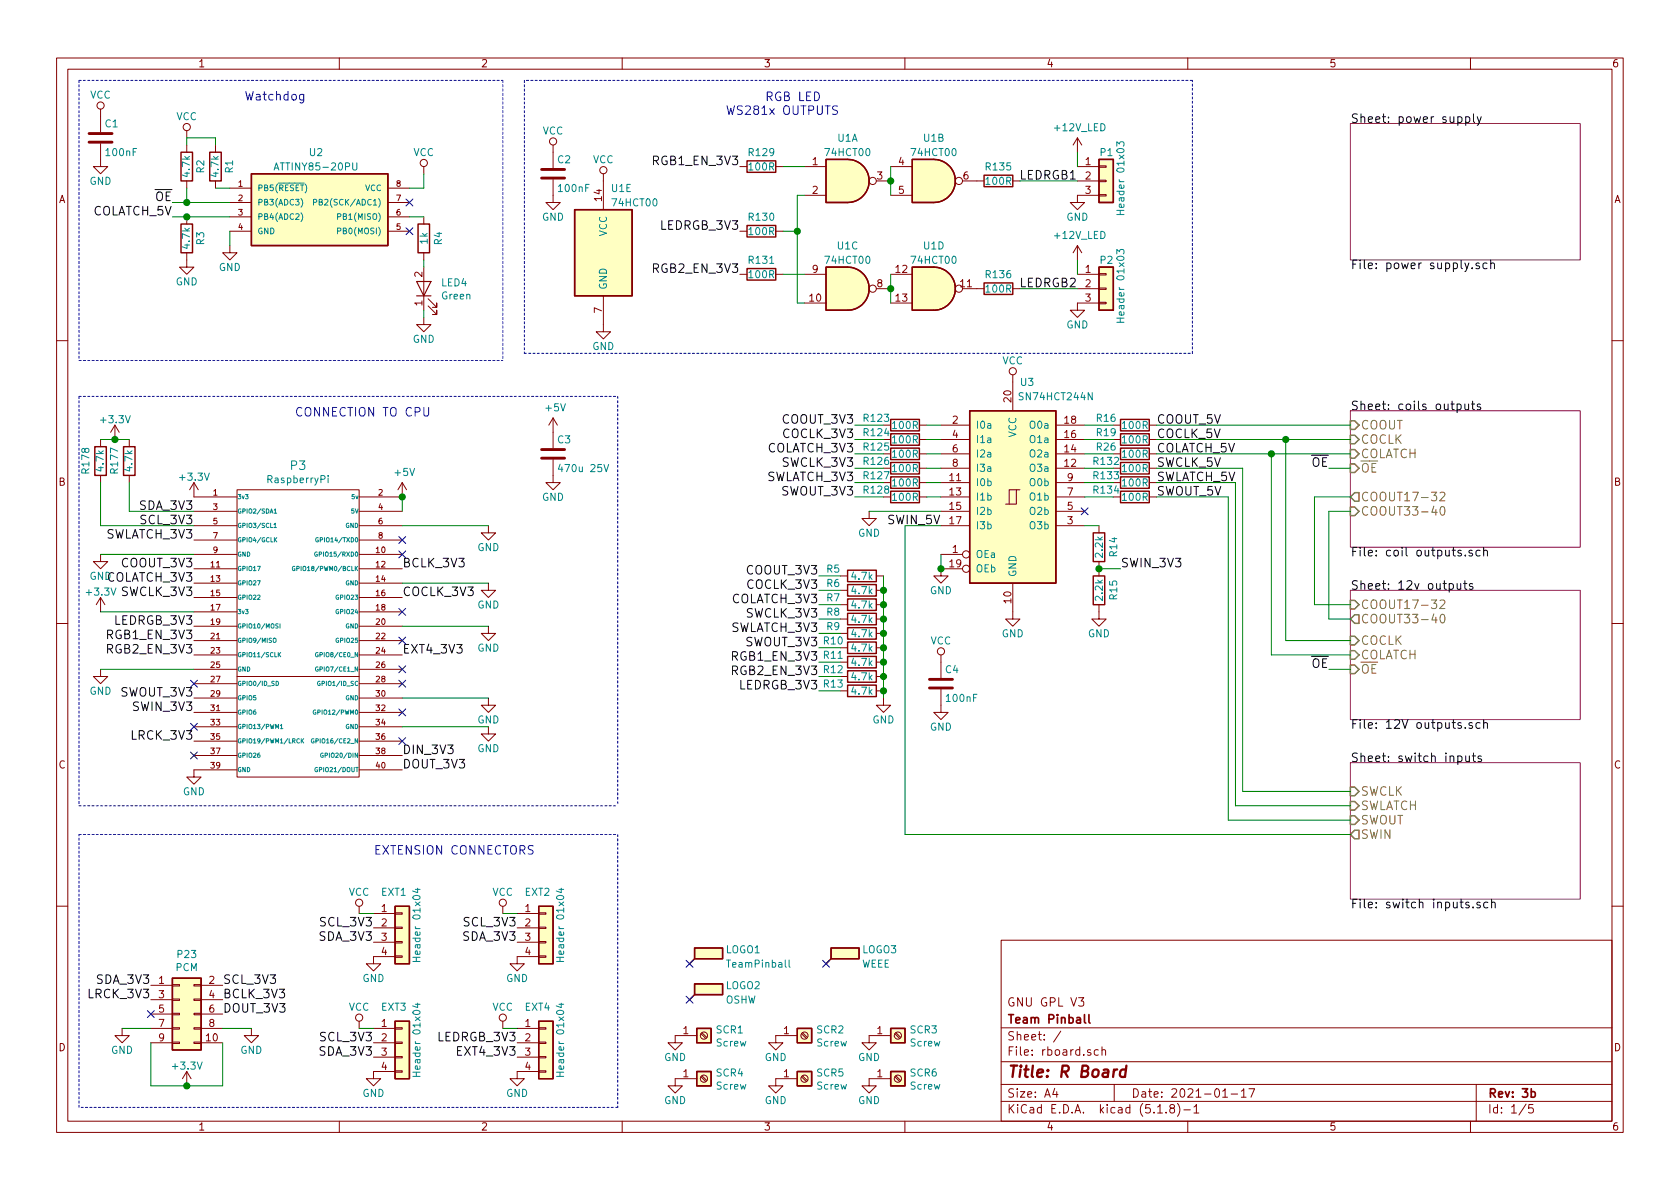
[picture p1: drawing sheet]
<svg xmlns="http://www.w3.org/2000/svg" width="297mm" height="210mm" viewBox="0 0 297 210" stroke-linecap="round" stroke-linejoin="round" font-family="sans-serif">
<g fill="none" stroke="#840000" stroke-width=".18">
<path d="M10 10.3h277v189.9h-277zM12 12.2h273v186.1h-273zM17.8 19.3v4.1M60 10.3v1.9M110 10.3v1.9M160 10.3v1.9M210 10.3v1.9M260 10.3v1.9M17.8 25.4v4.1h1.2l-1.2 1.2-1.3-1.2h1.3M33 23.1v1.3M33 25.6v1.3M33 32v1.3"/>
<path d="M33 38.3v1.3M38.1 25.6v1.3M38.1 32v1.3M40.6 33.3h3.8M40.6 35.8h3.8M40.6 38.3h3.8M68.6 33.3h3.8M68.6 35.8h3.8M68.6 38.3h3.8M74.9 29.5v1.2M74.9 38.3v1.3M97.8 31.7v4.1h1.3l-1.3 1.3-1.3-1.3h1.3"/>
<path d="M97.8 25.6v4.1M106.7 30.7v6.4M130.8 29.5h1.3M137.2 29.5h1.2M142.2 29.5h3.8M142.2 34.5h3.8M154.9 32h2.6M157.5 29.5h3.8M157.5 34.5h3.8M170.2 32h3.8M179.1 32h1.2M190.5 29.5h3.8"/>
<path d="M190.5 32h3.8M190.5 24.4l-.8 1.2M190.5 24.4v2.5M190.5 24.4l.8 1.2M194.3 34.4h1.3v.3h-1.3zM194.3 31.9h1.3v.2h-1.3zM194.3 29.3h1.3v.3h-1.3zM194.3 34.5h-3.8v1.3h1.3l-1.3 1.3-1.3-1.3h1.3M33 44.7v2.5h1.3l-1.3 1.3-1.3-1.3h1.3M40.6 43.4v1.3h1.3l-1.3 1.3-1.2-1.3h1.2M40.6 40.9h3.8M68.6 40.9h3.8"/>
<path d="M74.9 56.1v1.3h1.3l-1.3 1.3-1.2-1.3h1.2M74.9 44.7v1.3M74.9 47.2v7.7M75.7 54.1l1.5 1.5v-.7v.7h-.7M75.7 52.8l1.5 1.6v-.8v.8h-.7M106.7 52.3v6.4h1.2l-1.2 1.2-1.3-1.2h1.3M130.8 40.9h1.3M130.8 48.5h1.3M137.2 40.9h1.2M137.2 48.5h1.2M142.2 53.6h3.8M142.2 48.5h3.8"/>
<path d="M154.9 51h2.6M157.5 53.6h3.8M157.5 48.5h3.8M170.2 51h3.8M179.1 51h1.2M190.5 51h3.8M190.5 48.5h3.8M190.5 43.4v2.6M190.5 43.4l-.8 1.3M190.5 43.4l.8 1.3M194.3 53.5h1.3v.2h-1.3zM194.3 50.9h1.3v.3h-1.3z"/>
<path d="M194.3 48.4h1.3v.2h-1.3zM194.3 53.6h-3.8v1.3h1.3l-1.3 1.2-1.3-1.2h1.3M10 60.2h2M17.8 77.7v1.3M20.3 75.2l.8 1.2M20.3 75.2v2.5M20.3 75.2l-.7 1.2M22.9 77.7v1.3M97.8 73.9v5.3M97.8 73.9l-.8 1.3M97.8 73.9l.8 1.3M162.6 77.7h1.2"/>
<path d="M162.6 75.2h1.2M166.4 77.7h5M166.4 75.2h5M179.1 66.3v6.3M186.7 77.7h5.1M186.7 75.2h5.1M196.8 77.7h1.3M196.8 75.2h1.3M203.2 77.7h1.3M203.2 75.2h1.3M285 60.2h2M17.8 98v1.3h1.2l-1.2 1.3-1.3-1.3h1.3"/>
<path d="M17.8 84.1v1.2M22.9 84.1v1.2M34.3 85.3v2.6h7.6M34.3 90.4h7.6M34.3 93h7.6M34.3 95.5h7.6M34.3 98h7.6M34.3 85.3l-.8 1.3M34.3 85.3l.8 1.3M41.9 86.6h21.6v50.8h-21.6zM63.5 90.4h7.6M63.5 93h7.6"/>
<path d="M63.5 95.5h7.6M63.5 98h7.6M71.1 85.3v2.6h-7.6M71.1 85.3l-.7 1.3M71.1 85.3l.8 1.3M86.4 93v1.2h1.2l-1.2 1.3-1.3-1.3h1.3M97.8 81.3v4h1.3l-1.3 1.3-1.3-1.3h1.3M153.7 90.4v1.3h1.2l-1.2 1.3-1.3-1.3h1.3M162.6 87.9h1.2M162.6 85.3h1.2M162.6 82.8h1.2M162.6 80.3h1.2"/>
<path d="M166.4 87.9h5M166.4 85.3h5M166.4 82.8h5M166.4 80.3h5M166.4 90.4h5M166.4 93h5M166.4 98h3.8M179.7 86.6h-1.3v2.5M180.3 86.6h-.6v2.5h-1.9M186.7 87.9h5.1M186.7 85.3h5.1M186.7 82.8h5.1"/>
<path d="M186.7 80.3h5.1M186.7 90.4h5.1M186.7 93h5.1M194.3 93v1.2M194.3 99.3v2.5M196.8 80.3h1.3M203.2 87.9h1.3M203.2 85.3h1.3M203.2 82.8h1.3M203.2 80.3h1.3M10 110.3h2M17.8 118.4v1.2h1.2l-1.2 1.3-1.3-1.3h1.3"/>
<path d="M17.8 105.7v2.5M17.8 105.7l-.8 1.2M17.8 105.7l.7 1.2M34.3 110.7h7.6M34.3 100.6h7.6M34.3 113.3h7.6M34.3 103.1h7.6M34.3 115.8h7.6M34.3 105.7h7.6M34.3 118.4h7.6M34.3 108.2h7.6M41.9 119.6h21.6"/>
<path d="M63.5 110.7h7.6M63.5 100.6h7.6M63.5 113.3h7.6M63.5 103.1h7.6M63.5 115.8h7.6M63.5 105.7h7.6M63.5 118.4h7.6M63.5 108.2h7.6M86.4 110.7v1.3h1.2l-1.2 1.3-1.3-1.3h1.3M86.4 103.1v1.3h1.2l-1.2 1.3-1.3-1.3h1.3M148.6 119.6h1.3M148.6 101.8h1.3"/>
<path d="M148.6 104.4h1.3M148.6 106.9h1.3M148.6 109.5h1.3M148.6 112h1.3M148.6 117.1h1.3M148.6 114.5h1.3M154.9 119.6h1.3M154.9 101.8h1.3M154.9 104.4h1.3M154.9 106.9h1.3M154.9 109.5h1.3M154.9 112h1.3"/>
<path d="M154.9 117.1h1.3M154.9 114.5h1.3M166.4 115.8v4.1M170.2 100.6h-3.8v1.2h1.2l-1.2 1.3-1.3-1.3h1.3M179.1 103.1v6.4h1.2l-1.2 1.2-1.3-1.2h1.3M194.3 106.9v2.6h1.3l-1.3 1.2-1.3-1.2h1.3M285 110.3h2M34.3 123.4h7.6M34.3 126h7.6M34.3 128.5h7.6M34.3 131.1h7.6M34.3 120.9h7.6"/>
<path d="M34.3 133.6h7.6M41.9 136.1h-7.6v1.3h1.3l-1.3 1.3-1.3-1.3h1.3M63.5 123.4h7.6M63.5 136.1h7.6M63.5 126h7.6M63.5 128.5h7.6M63.5 131.1h7.6M63.5 120.9h7.6M63.5 133.6h7.6M86.4 123.4v1.3h1.2l-1.2 1.3-1.3-1.3h1.3M86.4 128.5v1.3h1.2l-1.2 1.3-1.3-1.3h1.3M148.6 122.2h1.3"/>
<path d="M154.9 122.2h1.3M156.2 123.4v1.3h1.3l-1.3 1.3-1.3-1.3h1.3M166.4 121.9v4.1h1.2l-1.2 1.2-1.3-1.2h1.3M10 160.2h2M26.7 174.2h3.8M26.7 176.8h3.8M26.7 179.3h3.8M30.5 179.2h1.2v.2h-1.2zM30.5 176.7h1.2v.2h-1.2zM30.5 174.1h1.2v.3h-1.2zM34.3 179.2h1.3v.2h-1.3zM34.3 176.7h1.3v.2h-1.3z"/>
<path d="M34.3 174.1h1.3v.3h-1.3zM35.6 174.2h3.8M35.6 176.8h3.8M35.6 179.3h3.8M63.5 160.3v1.2M66 161.5h3.8M66 164.1h3.8M66 166.6h3.8M69.8 169h1.3v.3h-1.3zM69.8 166.5h1.3v.2h-1.3zM69.8 164h1.3v.2h-1.3zM69.8 161.4h1.3v.3h-1.3z"/>
<path d="M69.8 169.2h-3.8v1.2h1.3l-1.3 1.3-1.2-1.3h1.2M88.9 160.3v1.2M91.4 161.5h3.8M91.4 164.1h3.8M91.4 166.6h3.8M95.2 169h1.3v.3h-1.3zM95.2 166.5h1.3v.2h-1.3zM95.2 164h1.3v.2h-1.3zM95.2 161.4h1.3v.3h-1.3zM95.2 169.2h-3.8v1.2h1.3l-1.3 1.3-1.2-1.3h1.2M121.9 170.4h.1M121.9 176.8h.1"/>
<path d="M146 170.4h.1M177 166.3h108v32h-108zM190.7 176.4h.9l-.5 .6 .5 .1v.7l-.3 .1-.6-.1M285 160.2h2M21.6 181.9v1.2h1.3l-1.3 1.3-1.3-1.3h1.3M26.7 181.9h3.8M26.7 184.4h3.8M30.5 184.3h1.2v.2h-1.2zM30.5 181.7h1.2v.3h-1.2zM33 189.5v2.5M33 189.5l-.7 1.2M33 189.5l.8 1.2"/>
<path d="M34.3 184.3h1.3v.2h-1.3zM34.3 181.7h1.3v.3h-1.3zM35.6 181.9h3.8M35.6 184.4h3.8M44.4 181.9v1.2h1.3l-1.3 1.3-1.2-1.3h1.2M60 198.3v1.9M63.5 180.6v1.3M66 181.9h3.8M66 184.4h3.8M66 186.9h3.8M69.8 189.4h1.3v.2h-1.3zM69.8 186.8h1.3v.3h-1.3z"/>
<path d="M69.8 184.3h1.3v.2h-1.3zM69.8 181.7h1.3v.3h-1.3zM69.8 189.5h-3.8v1.2h1.3l-1.3 1.3-1.2-1.3h1.2M88.9 180.6v1.3M91.4 181.9h3.8M91.4 184.4h3.8M91.4 186.9h3.8M95.2 189.4h1.3v.2h-1.3zM95.2 186.8h1.3v.3h-1.3zM95.2 184.3h1.3v.2h-1.3zM95.2 181.7h1.3v.3h-1.3zM95.2 189.5h-3.8v1.2h1.3l-1.3 1.3-1.2-1.3h1.2"/>
<path d="M110 198.3v1.9M123.2 190.7h-3.8v1.3h1.2l-1.2 1.3-1.3-1.3h1.3M123.2 183.1h-3.8v1.3h1.2l-1.2 1.3-1.3-1.3h1.3M123.9 182.8l.9 .8M123.9 190.4l.9 .9M124.1 182.6l.9 .9M124.1 190.2l.9 .9M141 183.1h-3.8v1.3h1.2l-1.2 1.3-1.3-1.3h1.3M141 190.7h-3.8v1.3h1.2l-1.2 1.3-1.3-1.3h1.3M141.7 182.8l.9 .8M141.7 190.4l.9 .9M141.9 182.6l.8 .9"/>
<path d="M141.9 190.2l.8 .9M157.5 183.1h-3.8v1.3h1.2l-1.2 1.3-1.3-1.3h1.3M157.5 190.7h-3.8v1.3h1.2l-1.2 1.3-1.3-1.3h1.3M158.2 182.8l.9 .8M158.2 190.4l.9 .9M158.4 182.6l.9 .9M158.4 190.2l.9 .9M160 198.3v1.9M177 194.8h108M177 191.8h108M177 187.8h108M177 181.8h108"/>
<path d="M186.5 192.5l-.4 1h1M186.8 193v1M187.6 182.3l-1.3 2M194.2 185.7l-.4-.1-.3 .3v.6l.3 .1 .4-.1M194.8 185.7l.2-.1 .4 .1 .1 .9M194.8 185.1v1.5M197 191.8v3M204.7 196.8h.8M206.2 196.7v.1M207.1 196l-.3-.3 .2-.3a.48 .48 0 0 1 .6 .1l-.1 .4a.52 .52 0 0 0-.6 .2 .52 .52 0 0 0 .1 .6l.4 .1 .2-.1 .1-.4-.3-.3M208.2 195.1a1.71 1.71 0 0 1 0 2.3M209.3 196.3h1.2"/>
<path d="M210 198.3v1.9M211.1 195.8l.4-.5v1.5M211.1 196.8h.9M216.2 194h.8M217.7 193.5h1.1M219.5 193l.4-.5v1.5M219.5 194h.8M220.8 192.5h1l-.6 1.5M260 198.3v1.9M261 191.8v6.5M269.8 195.2l-1.2 2M271 195.3h-.7v.7l.2-.1 .5 .1 .1 .2-.1 .5-.2 .1-.5-.1"/>
<circle cx="17.8" cy="18.7" r=".63"/>
<circle cx="33" cy="22.5" r=".63"/>
<circle cx="74.9" cy="28.8" r=".63"/>
<circle cx="97.8" cy="25" r=".63"/>
<circle cx="106.7" cy="30.1" r=".63"/>
<circle cx="154.3" cy="32" r=".63"/>
<circle cx="169.5" cy="32" r=".63"/>
<circle cx="154.3" cy="51" r=".63"/>
<circle cx="169.5" cy="51" r=".63"/>
<circle cx="179.1" cy="65.7" r=".63"/>
<circle cx="170.8" cy="98" r=".63"/>
<circle cx="166.4" cy="115.2" r=".63"/>
<circle cx="170.8" cy="100.6" r=".63"/>
<circle cx="63.5" cy="159.6" r=".63"/>
<circle cx="88.9" cy="159.6" r=".63"/>
<circle cx="63.5" cy="180" r=".63"/>
<circle cx="88.9" cy="180" r=".63"/>
<circle cx="124.5" cy="183.1" r=".63"/>
<circle cx="124.5" cy="190.7" r=".63"/>
<circle cx="142.2" cy="183.1" r=".63"/>
<circle cx="142.2" cy="190.7" r=".63"/>
<circle cx="158.7" cy="183.1" r=".63"/>
<circle cx="158.7" cy="190.7" r=".63"/>
</g>
<path d="M191.7 179.4v1.3l.3 .2M192.5 179.4v1.3l.2 .2M270.7 193.1l.5-.1 .2 .3-.1 .6h-.6" fill="none" stroke="#840000" stroke-width=".3"/>
<path d="M199.1 189.2a.68 .68 0 0 0-1 .3l-.1 .6 .1 .2 .2 .1 .6-.1M199.2 188.4l-.3 2" fill="none" stroke="#840000" stroke-width=".41"/>
<path d="M238.8 21.8h40.6v24.2h-40.6zM238.8 72.6h40.6v24.2h-40.6zM238.8 104.4h40.6v22.8h-40.6zM238.8 134.9h40.6v24.1h-40.6z" fill="none" stroke="#840084" stroke-width=".18"/>
<g fill="none" stroke="#000" stroke-width=".18">
<path d="M259.2 20.7l.4-.1 .3 .3v.5l-.2 .2h-.5M259.2 20.6v1.6M260.5 20.1v1.3l.2 .3M261.2 20.6l.3 1.1M261.9 20.6l-.5 1.4-.2 .2M260.3 47.4v.1M261.5 46.6a.37 .37 0 0 0-.5 .1v.2l.6 .3-.2 .3-.4-.1M262.9 46.6l-.4-.1-.2 .1v.8a.48 .48 0 0 0 .6 0M263.6 46.6l.2-.1 .4 .1v.9M263.6 46v1.5M257.6 71.5l.5-.1 .2 .3v.5l-.1 .2h-.6M259 71.4l.1 1 .3 .1 .3-.2"/>
<path d="M259.7 71.4v1.1M260.2 71.4h.5M260.4 70.9v1.3l.3 .3M261.7 71.5l-.3-.1-.2 .2v.3l.5 .1v.4h-.5M259.1 98.2v.1M260.3 97.4l-.4-.1-.2 .2 .1 .2 .5 .2v.3h-.6M261.7 97.4l-.5-.1-.2 .3v.4l.1 .2h.6M262.3 97.4h.1a.37 .37 0 0 1 .6 .1v.8M262.3 96.8v1.5M257.6 103.2l.1 .9 .4 .1 .2-.1M258.3 103.2v1M258.8 103.2h.6"/>
<path d="M259 102.7v1.3l.4 .2M260.4 103.3a.37 .37 0 0 0-.6 .1l.1 .2 .6 .3-.3 .3-.4-.1M257.8 133.8l.4-.1 .2 .1v.7a.48 .48 0 0 1-.6 .1M259.2 133.7v.9l.4 .1 .2-.2M259.8 133.7v1M260.3 127.9l-.4-.1-.2 .2 .1 .2 .5 .2v.3h-.6M260.3 133.7h.6M260.5 133.2v1.3l.4 .2M261.7 127.9l-.5-.1-.2 .3v.4l.1 .2h.6M261.9 133.8a.37 .37 0 0 0-.6 .1l.1 .2 .6 .3-.3 .3-.4-.1M262.3 127.9h.1a.37 .37 0 0 1 .6 .1v.8M262.3 127.3v1.5"/>
<path d="M261.7 159.6l-.4-.1-.2 .2 .1 .3 .5 .1v.4h-.6M263.1 159.6l-.5-.1-.2 .2v.7a.48 .48 0 0 0 .7 .1M263.7 159.7l.2-.2 .4 .1 .1 .9M263.7 159v1.5M260.5 160.4v.1"/>
</g>
<path d="M254.6 87.2l.6-.2 .2 .2 .1 .3-1 1.1h1M254.8 89.7l.3-.1a.97 .97 0 0 1 0 1.5 .84 .84 0 0 1-.3-1.4zM254.6 106.2l.6-.1 .2 .1 .1 .3-1 1.1h1M254.8 108.8l.3-.2a.97 .97 0 0 1 0 1.6 .84 .84 0 0 1-.3-1.4z" fill="none" stroke="#848400" stroke-width=".18"/>
<g fill="none" stroke="#848400" stroke-width=".25">
<path d="M238.8 79.5h.7l.8 .8-.8 .7h-.7zM238.8 77h.7l.8 .7-.8 .8h-.7zM238.8 74.4h.7l.8 .8-.8 .7h-.7zM238.8 82h.7l.8 .8-.8 .8h-.7zM238.8 89.7h.7l.8 .7-.8 .8h-.7zM239.5 87.1h.8v1.5h-.8l-.7-.7zM238.8 106.2h.7l.8 .7-.8 .8h-.7zM238.8 112.5h.7l.8 .8-.8 .7h-.7zM238.8 115.1h.7l.8 .7-.8 .8h-.7zM238.8 117.6h.7l.8 .8-.8 .7h-.7zM239.5 108.7h.8v1.5h-.8l-.7-.7zM238.8 139.2h.7l.8 .7-.8 .8h-.7z"/>
<path d="M238.8 141.7h.7l.8 .8-.8 .8h-.7zM238.8 147.6l.7-.8h.8v1.5h-.8zM238.8 144.3h.7l.8 .7-.8 .8h-.7z"/>
</g>
<g fill="#ffffc2" stroke="#ffffc2" stroke-width=".18">
<path d="M95.2 160.3h2.6v10.1h-2.6z"/>
<path d="M44.4 30.7h24.2v12.7h-24.2z"/>
<path d="M101.6 37.1h10.2v15.2h-10.2z"/>
<path d="M165.1 28.2a3.8 3.8 0 0 1 3.8 3.8 3.8 3.8 0 0 1-3.8 3.8z"/>
<path d="M161.3 28.2h3.8v7.6h-3.8z"/>
<path d="M149.9 47.2a3.8 3.8 0 0 1 3.8 3.8 3.8 3.8 0 0 1-3.8 3.9z"/>
<path d="M146 47.2h3.9v7.7h-3.9z"/>
<path d="M165.1 47.2a3.8 3.8 0 0 1 3.8 3.8 3.8 3.8 0 0 1-3.8 3.9z"/>
<path d="M161.3 47.2h3.8v7.7h-3.8z"/>
<path d="M194.3 28.2h2.5v7.6h-2.5z"/>
<path d="M146.9 167.6h5v1.9h-5z"/>
<path d="M95.2 180.6h2.6v10.1h-2.6z"/>
<path d="M69.8 180.6h2.6v10.1h-2.6z"/>
<path d="M194.3 47.2h2.5v7.7h-2.5z"/>
<path d="M123.2 181.9h2.5v2.5h-2.5z"/>
<path d="M141 181.9h2.5v2.5h-2.5z"/>
<path d="M157.5 181.9h2.5v2.5h-2.5z"/>
<path d="M123.2 189.5h2.5v2.5h-2.5z"/>
<path d="M141 189.5h2.5v2.5h-2.5z"/>
<path d="M157.5 189.5h2.5v2.5h-2.5z"/>
<path d="M69.8 160.3h2.6v10.1h-2.6z"/>
<path d="M122.8 167.6h5v1.9h-5z"/>
<path d="M122.8 174h5v1.9h-5z"/>
<path d="M149.9 28.2a3.8 3.8 0 0 1 3.8 3.8 3.8 3.8 0 0 1-3.8 3.8z"/>
<path d="M146 28.2h3.9v7.6h-3.9z"/>
<path d="M171.4 72.6h15.3v30.5h-15.3z"/>
<path d="M30.5 173h5.1v12.7h-5.1z"/>
</g>
<g fill="none" stroke="#840000" stroke-width=".25">
<path d="M32 39.6h2v5.1h-2zM32 26.9h2v5.1h-2zM37.1 26.9h2v5.1h-2zM44.4 30.7h24.2v12.7h-24.2zM73.9 39.6h2v5.1h-2zM101.6 37.1h10.2v15.2h-10.2zM132.1 39.9h5.1v2h-5.1zM132.1 28.4h5.1v2.1h-5.1zM146 28.2h3.9a3.8 3.8 0 0 1 3.8 3.8 3.8 3.8 0 0 1-3.8 3.8h-3.9zM161.3 28.2h3.8a3.8 3.8 0 0 1 3.8 3.8 3.8 3.8 0 0 1-3.8 3.8h-3.8zM174 31h5.1v2h-5.1zM194.3 28.2h2.5v7.6h-2.5z"/>
<path d="M132.1 47.5h5.1v2h-5.1zM146 47.2h3.9a3.8 3.8 0 0 1 3.8 3.8 3.8 3.8 0 0 1-3.8 3.9h-3.9zM161.3 47.2h3.8a3.8 3.8 0 0 1 3.8 3.8 3.8 3.8 0 0 1-3.8 3.9h-3.8zM174 50h5.1v2.1h-5.1zM194.3 47.2h2.5v7.7h-2.5zM16.8 79h2v5.1h-2zM21.8 79h2.1v5.1h-2.1zM157.5 79.2h5.1v2.1h-5.1zM157.5 76.7h5.1v2h-5.1zM157.5 74.2h5.1v2h-5.1zM171.4 72.6h15.3v30.5h-15.3zM198.1 79.2h5.1v2.1h-5.1z"/>
<path d="M198.1 76.7h5.1v2h-5.1zM198.1 74.2h5.1v2h-5.1zM157.5 86.9h5.1v2h-5.1zM157.5 84.3h5.1v2.1h-5.1zM157.5 81.8h5.1v2h-5.1zM193.3 94.2h2v5.1h-2zM198.1 86.9h5.1v2h-5.1zM198.1 84.3h5.1v2.1h-5.1zM198.1 81.8h5.1v2h-5.1zM149.9 118.6h5v2h-5zM149.9 100.8h5v2.1h-5zM149.9 103.4h5v2h-5z"/>
<path d="M149.9 105.9h5v2h-5zM149.9 108.5h5v2h-5zM149.9 111h5v2h-5zM149.9 116.1h5v2h-5zM149.9 113.5h5v2.1h-5zM193.3 101.8h2v5.1h-2zM149.9 121.2h5v2h-5zM30.5 173h5.1v12.7h-5.1zM69.8 160.3h2.6v10.1h-2.6zM95.2 160.3h2.6v10.1h-2.6zM122.8 167.6h5v1.9h-5zM122.8 174h5v1.9h-5z"/>
<path d="M122.8 169.5l-.9 .9M122.8 175.9l-.9 .9M146.9 167.6h5v1.9h-5zM146.9 169.5l-.9 .9M69.8 180.6h2.6v10.1h-2.6zM95.2 180.6h2.6v10.1h-2.6zM123.2 181.9h2.5v2.5h-2.5zM123.2 189.5h2.5v2.5h-2.5zM141 181.9h2.5v2.5h-2.5zM141 189.5h2.5v2.5h-2.5zM157.5 181.9h2.5v2.5h-2.5zM157.5 189.5h2.5v2.5h-2.5z"/>
</g>
<g fill="none" stroke="#008484" stroke-width=".18">
<path d="M48.5 30.1l.4-1.3 .4 1.3M48.6 29.7h.6M53.2 35.1a1.13 1.13 0 0 1 0 1.5M53.2 37.6a1.13 1.13 0 0 1 0 1.6M53.9 32.6a1.2 1.2 0 0 1 0 1.5M55.4 35.8l.5-.1 .1-.4-.6-.1v1.1M59.7 38.3h.5v-.4l-.5-.1v1M62.4 28.8v1l.2 .3h.3l.2-.3v-1M197.5 25.9v-.8l.4 .4 .2-.4h.5l.1 .2-.1 .6M197.5 37.9h1.2M198.1 37.2v.7M59.7 40.9l.5-.1v-.4l-.5-.1v1"/>
<path d="M197.5 44.9v-.8l.4 .4 .2-.3h.5l.1 .1-.1 .6M197.5 57h1.2M198.1 56.3v.7M48.4 92.8l.3-.3v.8M48.4 93.3h.5M48.5 90.2l.2-.2v.7M48.5 90.7h.4M48.6 95.4l.3 .4M48.9 95.1l-.4 .4M56.1 97.7a.34 .34 0 0 0-.5 .3 .34 .34 0 0 0 .5 .3v-.3h-.1M56.3 95.1a.34 .34 0 0 0-.5 .4 .34 .34 0 0 0 .5 .3v-.3h-.2M58 84.1v.1"/>
<path d="M58 84.5v.9M106.8 82.1l.4 1.3 .4-1.3M48.3 112.9l.2-.1 .3 .1v.5l-.1 .2-.4-.1zM49.2 110.4h-.4v.2l.3 .1 .1 .2-.2 .2-.3-.1M49.3 115.7l.3 .4M49.5 110.3v.8M49.6 115.4l-.4 .4M52.1 100.2a.34 .34 0 0 0-.4 .3 .34 .34 0 0 0 .4 .3v-.2h-.1M52.5 100.6l.4-.1v-.3l-.4-.1v.8M56.2 115.4a.34 .34 0 0 0-.4 .4 .34 .34 0 0 0 .5 .3v-.3h-.2M56.2 118a.34 .34 0 0 0-.4 .3 .34 .34 0 0 0 .5 .3v-.2h-.2M48.8 120.5a.38 .38 0 0 1 .5 .3 .38 .38 0 0 1-.5 .4z"/>
<path d="M49.6 128.3l.2-.2v.7M49.6 128.8h.4M52.9 130.7a.33 .33 0 0 0-.4 .3 .33 .33 0 0 0 .4 .3M53.3 130.6v.8M53.4 131l.3 .4M53.7 130.6l-.4 .5M55.5 130.7a.34 .34 0 0 0-.5 .3 .34 .34 0 0 0 .5 .3v-.2h-.1M55.8 125.6a.34 .34 0 0 0-.4 .4 .34 .34 0 0 0 .5 .2v-.2h-.2M56.1 135.8a.34 .34 0 0 0-.4 .3 .34 .34 0 0 0 .4 .3v-.3h-.1M56.6 120.5a.34 .34 0 0 0-.5 .4 .34 .34 0 0 0 .5 .3v-.3h-.1M57.1 133.2a.34 .34 0 0 0-.4 .4 .34 .34 0 0 0 .4 .3v-.3h-.1M73.4 157.3h.9"/>
<path d="M73.8 157.1v.8l-.9-.3M98.8 157.3h.9M99.2 157.1v.8l-.9-.3M73 170h1.3M73.4 177.6h.9M73.6 169.3v.7M73.8 177.4v.8l-.9-.3M98.4 170h1.3M98.8 177.6h.9M99 169.3v.7M99.2 177.4v.8l-.9-.3M139.5 169.8v1.1l.2 .1"/>
<path d="M73 190.3h1.3M73.6 189.6v.7M98.4 190.3h1.3M99 189.6v.7"/>
</g>
<path d="M15.7 25.1h4.1M15.7 23.6h4.1M95.8 31.5h4M95.8 30h4M95.8 79.5h4M95.8 81h4M164.3 121.7h4.1M164.3 120.1h4.1" fill="none" stroke="#840000" stroke-width=".51"/>
<path d="M73.7 49.8h2.5l-1.3 2.5zM73.7 52.3h2.5" fill="none" stroke="#840000" stroke-width=".2"/>
<g fill="none" stroke="#0000c2" stroke-width=".18" stroke-dasharray=".4 .4">
<path d="M14 14.2v49.5M14 14.2h74.9M88.9 14.2v49.5M92.7 14.2v48.3M210.8 14.2h-118.1M14 70.1v72.4M14 70.1h95.2M14 63.7h74.9M92.7 62.5h118.1M109.2 70.1v72.4M210.8 62.5v-48.3M14 142.5h95.2"/>
<path d="M14 147.6h95.2M109.2 147.6v48.2M14 195.8v-48.2M109.2 195.8h-95.2"/>
</g>
<g fill="none" stroke="#008400" stroke-width=".18">
<path d="M30.5 38.3h10.1M30.5 35.8h10.1M33 25.6v-1.2h5.1v1.2M33 33.3v2.5M38.1 33.3h2.5M72.4 38.3h2.5M74.9 30.7v2.6h-2.5M138.4 29.5h3.8M142.2 34.5h-1.2v19.1h1.2M157.5 29.5v5M180.3 32h10.2M190.5 26.9v2.6"/>
<path d="M40.6 40.9v2.5M74.9 46v1.2M74.9 54.9v1.2M138.4 40.9h2.6M138.4 48.5h3.8M157.5 48.5v5.1M180.3 51h10.2M190.5 46v2.5M17.8 77.7h5.1M151.1 77.7h5.1M151.1 75.2h5.1M163.8 77.7h2.6"/>
<path d="M163.8 75.2h2.6M191.8 77.7h5M191.8 75.2h5M204.5 77.7h34.3M204.5 75.2h34.3M227.3 77.7v35.6h11.5M17.8 85.3v7.7h16.5M17.8 98h16.5M22.9 85.3v5.1h11.4M71.1 93h15.3M71.1 87.9v2.5M151.1 80.3h5.1"/>
<path d="M151.1 82.8h5.1M151.1 85.3h5.1M151.1 87.9h5.1M153.7 90.4h12.7M163.8 80.3h2.6M163.8 82.8h2.6M163.8 85.3h2.6M163.8 87.9h2.6M166.4 93h-6.4v54.6h78.8M166.4 98v2.6M191.8 80.3h5M191.8 82.8h5"/>
<path d="M191.8 85.3h5M191.8 87.9h5M191.8 93h2.5M204.5 80.3h34.3M204.5 82.8h15.2v57.1h19.1M204.5 85.3h13.9v57.2h20.4M204.5 87.9h12.7v57.1h21.6M224.8 80.3v35.5h14M234.9 82.8h3.9M238.8 90.4h-3.9v19.1h3.9M238.8 87.9h-6.4v19h6.4M17.8 118.4h16.5"/>
<path d="M17.8 108.2h16.5M71.1 103.1h15.3M71.1 110.7h15.3M144.8 106.9h3.8M144.8 109.5h3.8M144.8 112h3.8M144.8 117.1h3.8M144.8 119.6h3.8M144.8 114.5h3.8M144.8 101.8h3.8M144.8 104.4h3.8M156.2 101.8v21.6"/>
<path d="M194.3 100.6h3.8M234.9 118.4h3.9M71.1 123.4h15.3M71.1 128.5h15.3M144.8 122.2h3.8M21.6 181.9h5.1M26.7 184.4v7.6h12.7v-7.6M39.4 181.9h5"/>
</g>
<path d="M53.7 16.7v1.2l-.3 .3-.4-.1M53.7 16.8l-.4-.1-.3 .1v.7a.48 .48 0 0 0 .7 .1M141.4 16.3v1.5h.7M142.6 17h.5M143.4 16.3h-.8v1.5h.8M144 16.3a.77 .77 0 0 1 .9 .7 .77 .77 0 0 1-.9 .8zM148.1 18.8a.68 .68 0 0 0-.8 0v.5l.7 .4v.4a.62 .62 0 0 1-.8 .1M74.9 72.1v1.2l.3 .3h.3l.3-.3v-1.2" fill="none" stroke="#0000c2" stroke-width=".18"/>
<g fill="#008400" stroke="#008400" stroke-width=".25">
<circle cx="141" cy="40.9" r=".51"/>
<circle cx="33" cy="38.3" r=".51"/>
<circle cx="157.5" cy="51" r=".51"/>
<circle cx="157.5" cy="32" r=".51"/>
<circle cx="33" cy="192" r=".51"/>
<circle cx="33" cy="35.8" r=".51"/>
<circle cx="71.1" cy="87.9" r=".51"/>
<circle cx="227.3" cy="77.7" r=".51"/>
<circle cx="224.8" cy="80.3" r=".51"/>
<circle cx="166.4" cy="100.6" r=".51"/>
<circle cx="194.3" cy="100.6" r=".51"/>
<circle cx="156.2" cy="122.2" r=".51"/>
<circle cx="20.3" cy="77.7" r=".51"/>
<circle cx="156.2" cy="104.4" r=".51"/>
<circle cx="156.2" cy="119.6" r=".51"/>
<circle cx="156.2" cy="106.9" r=".51"/>
<circle cx="156.2" cy="117.1" r=".51"/>
<circle cx="156.2" cy="114.5" r=".51"/>
<circle cx="156.2" cy="112" r=".51"/>
<circle cx="156.2" cy="109.5" r=".51"/>
</g>
<g fill="none" stroke="#000084" stroke-width=".18">
<path d="M71.8 35.2l1.2 1.2M73 35.2l-1.2 1.2M71.8 40.3l1.2 1.2M73 40.3l-1.2 1.2M70.5 94.9l1.2 1.2M70.5 97.4l1.2 1.2M71.7 94.9l-1.2 1.2M71.7 97.4l-1.2 1.2M191.2 89.8l1.2 1.2M192.4 89.8l-1.2 1.2M70.5 107.6l1.2 1.2M70.5 117.7l1.2 1.3"/>
<path d="M70.5 112.7l1.2 1.2M71.7 107.6l-1.2 1.2M71.7 117.7l-1.2 1.3M71.7 112.7l-1.2 1.2M33.7 120.3l1.2 1.2M33.7 133l1.2 1.2M33.7 127.9l1.2 1.2M34.9 120.3l-1.2 1.2M34.9 133l-1.2 1.2M34.9 127.9l-1.2 1.2M70.5 120.3l1.2 1.2M70.5 125.4l1.2 1.2"/>
<path d="M70.5 130.4l1.2 1.3M71.7 120.3l-1.2 1.2M71.7 125.4l-1.2 1.2M71.7 130.4l-1.2 1.3M26.1 178.7l1.2 1.2M27.3 178.7l-1.2 1.2M121.3 169.8l1.2 1.2M121.3 176.2l1.2 1.2M122.5 169.8l-1.2 1.2M122.5 176.2l-1.2 1.2M145.4 169.8l1.3 1.2M146.7 169.8l-1.3 1.2"/>
</g>
<text font-size="2.8" fill="#840000" x="178" y="190.5">Title: R Board</text>
<g font-size="2.1" fill="#0000c2">
<text x="43.2" y="17.8">Watchdog</text>
<text x="131.8" y="17.9">RGB LED</text>
<text x="128.3" y="20.3">WS281x OUTPUTS</text>
<text x="52.1" y="73.7">CONNECTION TO CPU</text>
<text x="66" y="151.1">EXTENSION CONNECTORS</text>
</g>
<g font-size="2.1">
<text x="238.8" y="21.7">Sheet: power supply</text>
<text x="115.8" y="29.2">RGB1_EN_3V3</text>
<text x="27.4" y="35.6">OE</text>
<text x="180.4" y="31.7">LEDRGB1</text>
<text x="16.3" y="38.1">COLATCH_5V</text>
<text x="116.9" y="40.6">LEDRGB_3V3</text>
<text x="238.8" y="47.6">File: power supply.sch</text>
<text x="115.8" y="48.3">RGB2_EN_3V3</text>
<text x="180.4" y="50.8">LEDRGB2</text>
<text x="138.5" y="74.9">COOUT_3V3</text>
<text x="138.6" y="77.5">COCLK_3V3</text>
<text x="204.5" y="77.5">COCLK_5V</text>
<text x="204.5" y="74.9">COOUT_5V</text>
<text x="238.8" y="72.5">Sheet: coils outputs</text>
<text x="135.8" y="80">COLATCH_3V3</text>
<text x="138.4" y="82.5">SWCLK_3V3</text>
<text x="204.5" y="80">COLATCH_5V</text>
<text x="204.5" y="82.5">SWCLK_5V</text>
<text x="231.9" y="82.5">OE</text>
<text x="135.6" y="85.1">SWLATCH_3V3</text>
<text x="138.3" y="87.6">SWOUT_3V3</text>
<text x="204.5" y="85.1">SWLATCH_5V</text>
<text x="204.5" y="87.6">SWOUT_5V</text>
<text x="18.7" y="95.2">SWLATCH_3V3</text>
<text x="24.8" y="90.2">SDA_3V3</text>
<text x="25.1" y="92.7">SCL_3V3</text>
<text x="157" y="92.7">SWIN_5V</text>
<text x="21.7" y="100.3">COOUT_3V3</text>
<text x="71.1" y="100.3">BCLK_3V3</text>
<text x="132.2" y="101.6">COOUT_3V3</text>
<text x="198.1" y="100.3">SWIN_3V3</text>
<text x="238.8" y="98.4">File: coil outputs.sch</text>
<text x="18.9" y="102.9">COLATCH_3V3</text>
<text x="21.6" y="105.4">SWCLK_3V3</text>
<text x="71.1" y="105.4">COCLK_3V3</text>
<text x="129.4" y="106.7">COLATCH_3V3</text>
<text x="132.3" y="104.1">COCLK_3V3</text>
<text x="238.8" y="104.3">Sheet: 12v outputs</text>
<text x="19.3" y="113">RGB1_EN_3V3</text>
<text x="20.4" y="110.5">LEDRGB_3V3</text>
<text x="129.2" y="111.8">SWLATCH_3V3</text>
<text x="132.1" y="109.2">SWCLK_3V3</text>
<text x="19.3" y="115.6">RGB2_EN_3V3</text>
<text x="71.1" y="115.6">EXT4_3V3</text>
<text x="129.8" y="116.8">RGB1_EN_3V3</text>
<text x="129.8" y="119.4">RGB2_EN_3V3</text>
<text x="131.9" y="114.3">SWOUT_3V3</text>
<text x="231.9" y="118.1">OE</text>
<text x="21.4" y="123.2">SWOUT_3V3</text>
<text x="23.8" y="125.7">SWIN_3V3</text>
<text x="130.9" y="121.9">LEDRGB_3V3</text>
<text x="23.4" y="130.8">LRCK_3V3</text>
<text x="238.8" y="128.9">File: 12V outputs.sch</text>
<text x="71.1" y="135.9">DOUT_3V3</text>
<text x="71.1" y="133.3">DIN_3V3</text>
<text x="238.8" y="134.8">Sheet: switch inputs</text>
<text x="238.8" y="160.6">File: switch inputs.sch</text>
<text x="56.6" y="166.4">SDA_3V3</text>
<text x="56.8" y="163.8">SCL_3V3</text>
<text x="82" y="166.4">SDA_3V3</text>
<text x="82.2" y="163.8">SCL_3V3</text>
<text x="17.2" y="174">SDA_3V3</text>
<text x="39.4" y="174">SCL_3V3</text>
<text x="15.8" y="176.5">LRCK_3V3</text>
<text x="39.4" y="179.1">DOUT_3V3</text>
<text x="39.4" y="176.5">BCLK_3V3</text>
<text x="56.8" y="184.1">SCL_3V3</text>
<text x="77.5" y="184.1">LEDRGB_3V3</text>
<text x="56.6" y="186.7">SDA_3V3</text>
<text x="81.2" y="186.7">EXT4_3V3</text>
</g>
<g font-size="2.1" fill="#848400">
<text x="240.5" y="75.9">COOUT</text>
<text x="240.5" y="81">COLATCH</text>
<text x="240.5" y="78.5">COCLK</text>
<text x="240.5" y="83.6">OE</text>
<text x="240.5" y="88.6">COOUT17-32</text>
<text x="240.5" y="91.2">COOUT33-40</text>
<text x="240.5" y="107.7">COOUT17-32</text>
<text x="240.5" y="110.2">COOUT33-40</text>
<text x="240.5" y="114">COCLK</text>
<text x="240.5" y="116.6">COLATCH</text>
<text x="240.5" y="119.1">OE</text>
<text x="240.5" y="140.7">SWCLK</text>
<text x="240.5" y="143.3">SWLATCH</text>
<text x="240.5" y="148.3">SWIN</text>
<text x="240.5" y="145.8">SWOUT</text>
</g>
<text font-size="2.1" fill="#008484" x="51.4" y="83.1">P3</text>
<g font-size="2.1" fill="#840000">
<text x="178" y="178">GNU GPL V3</text>
<text x="178" y="184">Sheet: /</text>
<text x="178" y="181">Team Pinball</text>
<text x="178" y="186.7">File: rboard.sch</text>
<text x="178" y="196.9">KiCad E.D.A. kicad (5.1.8)-1</text>
<text x="178" y="194.1">Size: A4</text>
<text x="200" y="194.1">Date: 2021-01-17</text>
<text x="263" y="194.1">Rev: 3b</text>
<text x="263" y="196.9">Id: 1/5</text>
</g>
<g font-size="1.8" fill="#840000">
<text x="35" y="11.9">1</text>
<text x="85" y="11.9">2</text>
<text x="135" y="11.9">3</text>
<text x="185" y="11.9">4</text>
<text x="235" y="11.9">5</text>
<text x="285" y="11.9">6</text>
<text x="143.7" y="29.2">1</text>
<text x="158.9" y="29.2">4</text>
<text x="191.9" y="29.2">1</text>
<text x="10.4" y="35.9">A</text>
<text x="106.4" y="35.5" transform="rotate(-90 106.4 35.5)">14</text>
<text x="143.7" y="34.3">2</text>
<text x="155.1" y="31.7">3</text>
<text x="158.9" y="34.3">5</text>
<text x="170.3" y="31.7">6</text>
<text x="191.9" y="31.7">2</text>
<text x="191.9" y="34.3">3</text>
<text x="285.4" y="35.9">A</text>
<text x="74.7" y="49" transform="rotate(-90 74.7 49)">2</text>
<text x="143.2" y="53.3">10</text>
<text x="143.7" y="48.3">9</text>
<text x="155.1" y="50.8">8</text>
<text x="158.4" y="48.3">12</text>
<text x="158.4" y="53.3">13</text>
<text x="169.8" y="50.8">11</text>
<text x="191.9" y="48.3">1</text>
<text x="191.9" y="50.8">2</text>
<text x="191.9" y="53.3">3</text>
<text x="74.7" y="54.1" transform="rotate(-90 74.7 54.1)">1</text>
<text x="106.4" y="55.3" transform="rotate(-90 106.4 55.3)">7</text>
<text x="178.8" y="71.1" transform="rotate(-90 178.8 71.1)">20</text>
<text x="168.4" y="74.9">2</text>
<text x="168.4" y="77.5">4</text>
<text x="188.3" y="77.5">16</text>
<text x="188.3" y="74.9">18</text>
<text x="168.4" y="80">6</text>
<text x="168.4" y="82.5">8</text>
<text x="188.3" y="82.5">12</text>
<text x="188.3" y="80">14</text>
<text x="10.4" y="85.9">B</text>
<text x="167.9" y="85.1">11</text>
<text x="167.9" y="87.6">13</text>
<text x="188.7" y="87.6">7</text>
<text x="188.7" y="85.1">9</text>
<text x="285.4" y="85.9">B</text>
<text x="167.9" y="90.2">15</text>
<text x="167.9" y="92.7">17</text>
<text x="188.7" y="92.7">3</text>
<text x="188.7" y="90.2">5</text>
<text x="167.9" y="100.3">19</text>
<text x="168.4" y="97.8">1</text>
<text x="178.8" y="106.6" transform="rotate(-90 178.8 106.6)">10</text>
<text x="10.4" y="135.9">C</text>
<text x="285.4" y="135.9">C</text>
<text x="67.5" y="161.3">1</text>
<text x="92.9" y="161.3">1</text>
<text x="67.5" y="163.8">2</text>
<text x="67.5" y="166.4">3</text>
<text x="92.9" y="163.8">2</text>
<text x="92.9" y="166.4">3</text>
<text x="28.1" y="174">1</text>
<text x="37" y="174">2</text>
<text x="67.5" y="168.9">4</text>
<text x="92.9" y="168.9">4</text>
<text x="28.1" y="176.5">3</text>
<text x="28.1" y="179.1">5</text>
<text x="37" y="176.5">4</text>
<text x="37" y="179.1">6</text>
<text x="10.4" y="185.9">D</text>
<text x="28.1" y="181.6">7</text>
<text x="28.1" y="184.1">9</text>
<text x="36.5" y="184.1">10</text>
<text x="37" y="181.6">8</text>
<text x="67.5" y="181.6">1</text>
<text x="67.5" y="184.1">2</text>
<text x="92.9" y="181.6">1</text>
<text x="92.9" y="184.1">2</text>
<text x="120.8" y="182.9">1</text>
<text x="138.6" y="182.9">1</text>
<text x="155.1" y="182.9">1</text>
<text x="285.4" y="185.9">D</text>
<text x="67.5" y="186.7">3</text>
<text x="67.5" y="189.2">4</text>
<text x="92.9" y="186.7">3</text>
<text x="92.9" y="189.2">4</text>
<text x="120.8" y="190.5">1</text>
<text x="138.6" y="190.5">1</text>
<text x="155.1" y="190.5">1</text>
<text x="35" y="199.9">1</text>
<text x="85" y="199.9">2</text>
<text x="135" y="199.9">3</text>
<text x="185" y="199.9">4</text>
<text x="235" y="199.9">5</text>
<text x="285" y="199.9">6</text>
</g>
<g font-size="1.8" fill="#008484">
<text x="15.9" y="17.4">VCC</text>
<text x="18.6" y="22.5">C1</text>
<text x="31.2" y="21.3">VCC</text>
<text x="95.9" y="23.8">VCC</text>
<text x="186.5" y="23.2">+12V_LED</text>
<text x="18.9" y="27.6">100nF</text>
<text x="54.8" y="27.6">U2</text>
<text x="73.1" y="27.6">VCC</text>
<text x="98.6" y="28.9">C2</text>
<text x="104.8" y="28.9">VCC</text>
<text x="132.5" y="27.6">R129</text>
<text x="146.1" y="27.6">74HCT00</text>
<text x="148.1" y="25.1">U1A</text>
<text x="161.3" y="27.6">74HCT00</text>
<text x="163.3" y="25.1">U1B</text>
<text x="194.6" y="27.6">P1</text>
<text x="15.8" y="32.7">GND</text>
<text x="33.6" y="31.2" transform="rotate(-90 33.6 31.2)">4.7k</text>
<text x="36.1" y="30.6" transform="rotate(-90 36.1 30.6)">R2</text>
<text x="38.7" y="31.2" transform="rotate(-90 38.7 31.2)">4.7k</text>
<text x="41.2" y="30.6" transform="rotate(-90 41.2 30.6)">R1</text>
<text x="49.2" y="30.1">ATTINY85-20PU</text>
<text x="98.9" y="34">100nF</text>
<text x="108.2" y="34">U1E</text>
<text x="132.5" y="30.1">100R</text>
<text x="174.4" y="30.1">R135</text>
<text x="174.4" y="32.7">100R</text>
<text x="95.8" y="39">GND</text>
<text x="107.3" y="41.8" transform="rotate(-90 107.3 41.8)">VCC</text>
<text x="108.4" y="36.5">74HCT00</text>
<text x="132.5" y="39">R130</text>
<text x="132.5" y="41.6">100R</text>
<text x="188.5" y="39">GND</text>
<text x="198.8" y="37.2" transform="rotate(-90 198.8 37.2)">Header 01x03</text>
<text x="33.6" y="43.9" transform="rotate(-90 33.6 43.9)">4.7k</text>
<text x="36.1" y="43.3" transform="rotate(-90 36.1 43.3)">R3</text>
<text x="38.7" y="47.9">GND</text>
<text x="75.6" y="43.1" transform="rotate(-90 75.6 43.1)">1k</text>
<text x="78.2" y="43.3" transform="rotate(-90 78.2 43.3)">R4</text>
<text x="132.5" y="46.7">R131</text>
<text x="146.1" y="46.7">74HCT00</text>
<text x="148.1" y="44.1">U1C</text>
<text x="161.3" y="46.7">74HCT00</text>
<text x="163.3" y="44.1">U1D</text>
<text x="186.5" y="42.3">+12V_LED</text>
<text x="194.6" y="46.7">P2</text>
<text x="31.1" y="50.5">GND</text>
<text x="78.1" y="50.6">LED4</text>
<text x="78.2" y="53">Green</text>
<text x="107.3" y="51.3" transform="rotate(-90 107.3 51.3)">GND</text>
<text x="132.5" y="49.2">100R</text>
<text x="174.4" y="49.2">R136</text>
<text x="174.4" y="51.7">100R</text>
<text x="188.5" y="58.1">GND</text>
<text x="198.8" y="56.3" transform="rotate(-90 198.8 56.3)">Header 01x03</text>
<text x="73" y="60.6">GND</text>
<text x="104.7" y="61.9">GND</text>
<text x="177.2" y="64.4">VCC</text>
<text x="180.5" y="68.2">U3</text>
<text x="180.5" y="70.8">SN74HCT244N</text>
<text x="18" y="74.8">+3.3V</text>
<text x="96.6" y="72.7">+5V</text>
<text x="152.8" y="77.1">R124</text>
<text x="152.8" y="74.6">R123</text>
<text x="157.9" y="75.9">100R</text>
<text x="172.5" y="75.8">I0a</text>
<text x="179.7" y="77.4" transform="rotate(-90 179.7 77.4)">VCC</text>
<text x="182.3" y="75.8">O0a</text>
<text x="194" y="77.1">R19</text>
<text x="194" y="74.6">R16</text>
<text x="198.6" y="75.9">100R</text>
<text x="15.8" y="83.6" transform="rotate(-90 15.8 83.6)">R178</text>
<text x="18.3" y="83.3" transform="rotate(-90 18.3 83.3)">4.7k</text>
<text x="20.9" y="83.6" transform="rotate(-90 20.9 83.6)">R177</text>
<text x="23.4" y="83.3" transform="rotate(-90 23.4 83.3)">4.7k</text>
<text x="98.6" y="78.4">C3</text>
<text x="99.3" y="83.5">470u 25V</text>
<text x="152.8" y="82.2">R126</text>
<text x="152.8" y="79.7">R125</text>
<text x="157.9" y="83.5">100R</text>
<text x="157.9" y="80.9">100R</text>
<text x="157.9" y="78.4">100R</text>
<text x="172.5" y="78.4">I1a</text>
<text x="172.5" y="80.9">I2a</text>
<text x="172.5" y="83.4">I3a</text>
<text x="182.3" y="83.4">O3a</text>
<text x="182.3" y="80.9">O2a</text>
<text x="182.3" y="78.4">O1a</text>
<text x="193.5" y="82.2">R132</text>
<text x="194" y="79.7">R26</text>
<text x="198.6" y="83.5">100R</text>
<text x="198.6" y="80.9">100R</text>
<text x="198.6" y="78.4">100R</text>
<text x="32" y="85">+3.3V</text>
<text x="47.5" y="85.4">RaspberryPi</text>
<text x="69.9" y="84.2">+5V</text>
<text x="95.8" y="88.6">GND</text>
<text x="152.8" y="87.3">R128</text>
<text x="152.8" y="84.8">R127</text>
<text x="157.9" y="88.6">100R</text>
<text x="157.9" y="86">100R</text>
<text x="172.5" y="86">I0b</text>
<text x="172.5" y="88.5">I1b</text>
<text x="182.2" y="88.5">O1b</text>
<text x="182.2" y="86">O0b</text>
<text x="193.5" y="87.3">R134</text>
<text x="193.5" y="84.8">R133</text>
<text x="198.6" y="88.6">100R</text>
<text x="198.6" y="86">100R</text>
<text x="151.7" y="94.9">GND</text>
<text x="172.5" y="91.1">I2b</text>
<text x="172.5" y="93.6">I3b</text>
<text x="182.2" y="93.6">O3b</text>
<text x="182.2" y="91.1">O2b</text>
<text x="84.4" y="97.5">GND</text>
<text x="146.2" y="101.3">R5</text>
<text x="172.5" y="98.7">OEa</text>
<text x="172.5" y="101.2">OEb</text>
<text x="195" y="98.5" transform="rotate(-90 195 98.5)">2.2k</text>
<text x="197.5" y="98.4" transform="rotate(-90 197.5 98.4)">R14</text>
<text x="15.4" y="105.3">+3.3V</text>
<text x="84.4" y="107.6">GND</text>
<text x="146.2" y="103.8">R6</text>
<text x="146.2" y="106.3">R7</text>
<text x="150.7" y="102.5">4.7k</text>
<text x="150.7" y="105.1">4.7k</text>
<text x="150.7" y="107.6">4.7k</text>
<text x="164.4" y="105.1">GND</text>
<text x="179.7" y="102.1" transform="rotate(-90 179.7 102.1)">GND</text>
<text x="195" y="106.1" transform="rotate(-90 195 106.1)">2.2k</text>
<text x="197.5" y="106" transform="rotate(-90 197.5 106)">R15</text>
<text x="145.7" y="114">R10</text>
<text x="146.2" y="108.9">R8</text>
<text x="146.2" y="111.4">R9</text>
<text x="150.7" y="110.2">4.7k</text>
<text x="150.7" y="112.7">4.7k</text>
<text x="164.5" y="114">VCC</text>
<text x="177.1" y="112.7">GND</text>
<text x="192.4" y="112.7">GND</text>
<text x="84.4" y="115.2">GND</text>
<text x="145.7" y="119">R12</text>
<text x="145.7" y="116.5">R11</text>
<text x="150.7" y="117.8">4.7k</text>
<text x="150.7" y="115.2">4.7k</text>
<text x="167.2" y="119">C4</text>
<text x="15.8" y="122.9">GND</text>
<text x="145.7" y="121.6">R13</text>
<text x="150.7" y="120.3">4.7k</text>
<text x="150.7" y="122.9">4.7k</text>
<text x="167.5" y="124.1">100nF</text>
<text x="84.4" y="127.9">GND</text>
<text x="154.3" y="127.9">GND</text>
<text x="164.4" y="129.2">GND</text>
<text x="84.4" y="133">GND</text>
<text x="32.3" y="140.6">GND</text>
<text x="61.6" y="158.4">VCC</text>
<text x="67.4" y="158.4">EXT1</text>
<text x="87" y="158.4">VCC</text>
<text x="92.8" y="158.4">EXT2</text>
<text x="31.1" y="171.7">PCM</text>
<text x="31.4" y="169.4">P23</text>
<text x="64.1" y="173.7">GND</text>
<text x="74.3" y="169.3" transform="rotate(-90 74.3 169.3)">Header 01x04</text>
<text x="89.5" y="173.7">GND</text>
<text x="99.7" y="169.3" transform="rotate(-90 99.7 169.3)">Header 01x04</text>
<text x="128.3" y="168.6">LOGO1</text>
<text x="128.9" y="171.1">TeamPinball</text>
<text x="152.3" y="171.1">WEEE</text>
<text x="152.5" y="168.6">LOGO3</text>
<text x="61.6" y="178.7">VCC</text>
<text x="67.4" y="178.7">EXT3</text>
<text x="87" y="178.7">VCC</text>
<text x="92.8" y="178.7">EXT4</text>
<text x="128.3" y="177.5">OSHW</text>
<text x="128.3" y="174.9">LOGO2</text>
<text x="126.7" y="182.7">SCR1</text>
<text x="126.7" y="185.1">Screw</text>
<text x="144.4" y="182.7">SCR2</text>
<text x="144.5" y="185.1">Screw</text>
<text x="161" y="182.7">SCR3</text>
<text x="161" y="185.1">Screw</text>
<text x="19.6" y="186.4">GND</text>
<text x="30.7" y="189.1">+3.3V</text>
<text x="42.5" y="186.4">GND</text>
<text x="74.3" y="189.6" transform="rotate(-90 74.3 189.6)">Header 01x04</text>
<text x="99.7" y="189.6" transform="rotate(-90 99.7 189.6)">Header 01x04</text>
<text x="117.4" y="187.6">GND</text>
<text x="126.7" y="190.4">SCR4</text>
<text x="135.2" y="187.6">GND</text>
<text x="144.4" y="190.4">SCR5</text>
<text x="151.7" y="187.6">GND</text>
<text x="161" y="190.4">SCR6</text>
<text x="64.1" y="194">GND</text>
<text x="89.5" y="194">GND</text>
<text x="117.4" y="195.2">GND</text>
<text x="126.7" y="192.7">Screw</text>
<text x="135.2" y="195.2">GND</text>
<text x="144.5" y="192.7">Screw</text>
<text x="151.7" y="195.2">GND</text>
<text x="161" y="192.7">Screw</text>
</g>
<text font-size="1.8" x="15.8" y="102.5">GND</text>
<g font-size="1.4" fill="#840000">
<text x="42.2" y="33">1</text>
<text x="42.2" y="35.6">2</text>
<text x="70.1" y="35.6">7</text>
<text x="70.1" y="33">8</text>
<text x="42.2" y="38.1">3</text>
<text x="42.2" y="40.6">4</text>
<text x="70.1" y="40.6">5</text>
<text x="70.1" y="38.1">6</text>
<text x="37.7" y="87.6">1</text>
<text x="66.9" y="87.6">2</text>
<text x="37.7" y="90.2">3</text>
<text x="37.7" y="92.7">5</text>
<text x="37.7" y="95.2">7</text>
<text x="66.9" y="90.2">4</text>
<text x="66.9" y="92.7">6</text>
<text x="66.9" y="95.2">8</text>
<text x="37.3" y="100.3">11</text>
<text x="37.7" y="97.8">9</text>
<text x="66.5" y="97.8">10</text>
<text x="66.5" y="100.3">12</text>
<text x="37.3" y="102.9">13</text>
<text x="37.3" y="105.4">15</text>
<text x="37.3" y="107.9">17</text>
<text x="66.5" y="102.9">14</text>
<text x="66.5" y="105.4">16</text>
<text x="66.5" y="107.9">18</text>
<text x="37.3" y="113">21</text>
<text x="37.3" y="110.5">19</text>
<text x="66.5" y="110.5">20</text>
<text x="66.5" y="113">22</text>
<text x="37.3" y="115.6">23</text>
<text x="37.3" y="118.1">25</text>
<text x="66.5" y="115.6">24</text>
<text x="66.5" y="118.1">26</text>
<text x="37.3" y="125.7">31</text>
<text x="37.3" y="120.6">27</text>
<text x="37.3" y="123.2">29</text>
<text x="66.5" y="123.2">30</text>
<text x="66.5" y="125.7">32</text>
<text x="66.5" y="120.6">28</text>
<text x="37.3" y="128.3">33</text>
<text x="37.3" y="130.8">35</text>
<text x="66.5" y="128.3">34</text>
<text x="66.5" y="130.8">36</text>
<text x="37.3" y="133.3">37</text>
<text x="37.3" y="135.9">39</text>
<text x="66.5" y="135.9">40</text>
<text x="66.5" y="133.3">38</text>
</g>
<g font-size="1.4" fill="#008484">
<text x="45.5" y="33.8">PB5(RESET)</text>
<text x="64.6" y="33.8">VCC</text>
<text x="45.5" y="36.3">PB3(ADC3)</text>
<text x="45.5" y="38.9">PB4(ADC2)</text>
<text x="45.5" y="41.4">GND</text>
<text x="56.6" y="36.3">PB2(SCK/ADC1)</text>
<text x="60.2" y="41.4">PB0(MOSI)</text>
<text x="60.2" y="38.9">PB1(MISO)</text>
</g>
<g font-size="1.1" fill="#008484">
<text x="41.9" y="88.3">3v3</text>
<text x="62.3" y="88.3">5v</text>
<text x="41.9" y="90.8">GPIO2/SDA1</text>
<text x="41.9" y="93.3">GPIO3/SCL1</text>
<text x="41.9" y="95.9">GPIO4/GCLK</text>
<text x="56.6" y="95.9">GPIO14/TXD0</text>
<text x="61.1" y="93.3">GND</text>
<text x="62.2" y="90.8">5V</text>
<text x="41.9" y="98.4">GND</text>
<text x="41.9" y="101">GPIO17</text>
<text x="52.9" y="101">GPIO18/PWM0/BCLK</text>
<text x="56.5" y="98.4">GPIO15/RXD0</text>
<text x="41.9" y="103.5">GPIO27</text>
<text x="41.9" y="106">GPIO22</text>
<text x="59.6" y="106">GPIO23</text>
<text x="61.1" y="103.5">GND</text>
<text x="41.9" y="113.7">GPIO9/MISO</text>
<text x="41.9" y="108.6">3v3</text>
<text x="41.9" y="111.1">GPIO10/MOSI</text>
<text x="59.6" y="113.7">GPIO25</text>
<text x="59.6" y="108.6">GPIO24</text>
<text x="61.1" y="111.1">GND</text>
<text x="41.9" y="116.2">GPIO11/SCLK</text>
<text x="41.9" y="118.7">GND</text>
<text x="56.5" y="116.2">GPIO8/CE0_N</text>
<text x="56.5" y="118.7">GPIO7/CE1_N</text>
<text x="41.9" y="121.3">GPIO0/ID_SD</text>
<text x="41.9" y="123.8">GPIO5</text>
<text x="56.8" y="121.3">GPIO1/ID_SC</text>
<text x="61.1" y="123.8">GND</text>
<text x="41.9" y="126.4">GPIO6</text>
<text x="41.9" y="128.9">GPIO13/PWM1</text>
<text x="41.9" y="131.4">GPIO19/PWM1/LRCK</text>
<text x="55.9" y="131.4">GPIO16/CE2_N</text>
<text x="56.2" y="126.4">GPIO12/PWM0</text>
<text x="61.1" y="128.9">GND</text>
<text x="41.9" y="134">GPIO26</text>
<text x="41.9" y="136.5">GND</text>
<text x="56.3" y="136.5">GPIO21/DOUT</text>
<text x="57.5" y="134">GPIO20/DIN</text>
</g>
</svg>
